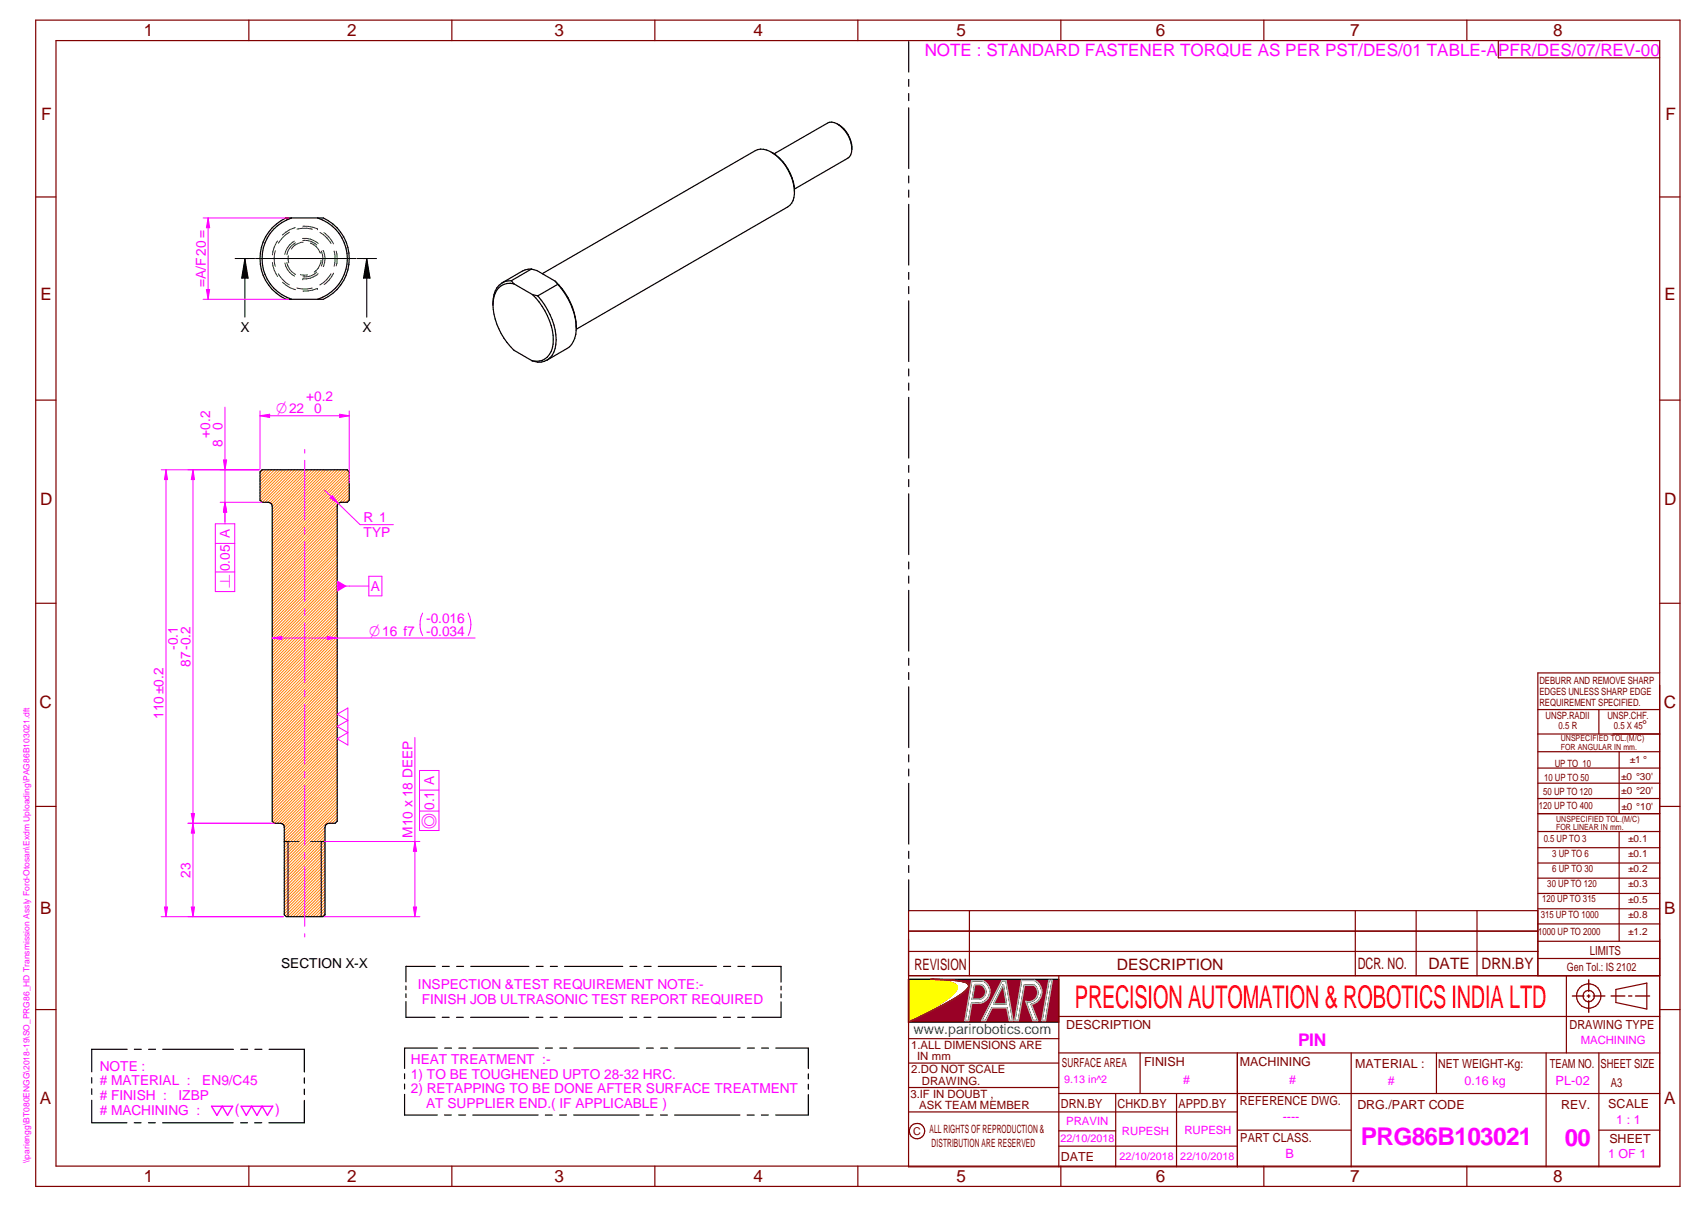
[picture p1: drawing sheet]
<svg xmlns="http://www.w3.org/2000/svg" width="420mm" height="297mm" viewBox="0 0 420 297" stroke-linecap="round" stroke-linejoin="round" font-family="sans-serif">
<path d="M239.3 241.4h2.8a2.91 2.91 0 0 1 1.7 2.9 2.91 2.91 0 0 1-2.2 2.5l-2.3 .1-.7 4.3h-1zM246.7 241.3h1.1l1.7 9.9h-.9l-.6-3.2h-3.7l-1.5 3.2h-1zM251.6 241.3h3.2a3.2 3.2 0 0 1 1.7 3.2 3.2 3.2 0 0 1-2.5 2.7l1.6 4h-1.2l-1.8-4.8a2.25 2.25 0 0 0 2.8-1.1 2.25 2.25 0 0 0-.8-2.9h-2.3l-1.5 8.8h-.9zM258.3 241.3h.9l-1.7 9.9h-.9z" fill="none" stroke="#991b1e" stroke-width=".34"/>
<path d="M240.1 242.3h1.4a1.85 1.85 0 0 1 1.2 2 1.85 1.85 0 0 1-1.7 1.6h-1.5z" fill-rule="evenodd" fill="#990026"/>
<path d="M240.1 242.3h1.4a1.85 1.85 0 0 1 1.2 2 1.85 1.85 0 0 1-1.7 1.6h-1.5z" fill="none" stroke="#991b1e" stroke-width=".34"/>
<path d="M247.1 242.4l.8 4.7h-3.2z" fill="#990026"/>
<path d="M247.1 242.4l.8 4.7h-3.2z" fill="none" stroke="#991b1e" stroke-width=".34"/>
<path d="M238.4 242.1l-.2-.1a28.1 28.1 0 0 0-8.9-1l5.2 .9a1.32 1.32 0 0 1 1.2 1 1.32 1.32 0 0 1-.6 1.4l-3.3 2.5-8 4.7 5.6-2.7 5.3-2.8a10.3 10.3 0 0 0 3.9-3.3l-.2-.6M239.3 241.4h2.8a2.91 2.91 0 0 1 1.7 2.9 2.91 2.91 0 0 1-2.2 2.5l-2.3 .1-.7 4.3h-1zM240.1 242.3h1.4a1.85 1.85 0 0 1 1.2 2 1.85 1.85 0 0 1-1.7 1.6h-1.5zM246.7 241.3h1.1l1.7 9.9h-.9l-.6-3.2h-3.7l-1.5 3.2h-1zM247.1 242.4l.8 4.7h-3.2zM251.6 241.3h3.2a3.2 3.2 0 0 1 1.7 3.2 3.2 3.2 0 0 1-2.5 2.7l1.6 4h-1.2l-1.8-4.8a2.25 2.25 0 0 0 2.8-1.1 2.25 2.25 0 0 0-.8-2.9h-2.3l-1.5 8.8h-.9zM258.3 241.3h.9l-1.7 9.9h-.9z" fill="none" stroke="#000" stroke-width=".34"/>
<circle cx="238.4" cy="242.1" r=".17" fill="#000"/>
<path d="M240.1 242.3h1.4a1.85 1.85 0 0 1 1.2 2 1.85 1.85 0 0 1-1.7 1.6h-1.5zM247.1 242.4l.8 4.7h-3.2z" fill="none" stroke="#c0c0c0" stroke-width=".34"/>
<path d="M223.8 241h5.5l4.1 .6a2.41 2.41 0 0 1 2.3 1.4v.1a7.3 7.3 0 0 1-3.4 3.4l-8.5 5z" fill-rule="evenodd" fill="#ff0"/>
<path d="M223.8 241h5.5l5.2 .9a1.23 1.23 0 0 1 1.1 1.6l-1.3 1.5-2.5 1.8-8 4.7z" fill="none" stroke="#f1eb1f" stroke-width=".34"/>
<path d="M229.3 241l3.6 .5 2 .5a1.06 1.06 0 0 1 .8 .8 1.06 1.06 0 0 1-.3 1l-.9 1.1-3.5 2.5-7.2 4.1" fill="none" stroke="#ff0" stroke-width=".34"/>
<path d="M223.8 241v10.5" fill="none" stroke="#000" stroke-width=".34"/>
<path d="M223.8 241v10.5" fill="none" stroke="#000" stroke-width=".3"/>
<path d="M229.3 241l7.2 .4 1.7 .5 .3 .3 .1 .5-1.1 1.4-2.4 1.6-5.6 3.1-5.7 2.7h37v-10.5zM239.3 241.4h2.8a2.91 2.91 0 0 1 1.7 2.9 2.91 2.91 0 0 1-2.2 2.5l-2.3 .1-.7 4.3h-1zM251.6 241.3h3.2a3.2 3.2 0 0 1 1.7 3.2 3.2 3.2 0 0 1-2.5 2.7l1.6 4h-1.2l-1.8-4.8a2.25 2.25 0 0 0 2.8-1.1 2.25 2.25 0 0 0-.8-2.9h-2.3l-1.5 8.8h-.9zM258.3 241.3h.9l-1.7 9.9h-.9zM246.7 241.3h1.1l1.7 9.9h-.9l-.6-3.2h-3.7l-1.5 3.2h-1z" fill-rule="evenodd" fill="#990026"/>
<path d="M223.8 241h37v10.5h-37" fill="none" stroke="#000" stroke-width=".3"/>
<path d="M229.3 241h1a24.8 24.8 0 0 1 7.9 1l.2 .1" fill="none" stroke="#991b1e" stroke-width=".34"/>
<circle cx="238.4" cy="242.1" r=".17" fill="#991b1e"/>
<path d="M223.8 251.5l6.1-2.9 6.1-3.4-4.9 2.7zM229.3 241l2.9 .1a15.2 15.2 0 0 1 6.1 .9l.3 .4M236.8 244.6l-.8 .6M237.5 244.1l-.7 .5M238.1 243.5l-.6 .6M238.5 242.1l.1 .4M238.6 242.4l-.4 1M238.6 242.7l-.3 .6-.8 .8" fill="none" stroke="#991b1e" stroke-width=".34"/>
<path d="M239.3 241.4h2.8a2.91 2.91 0 0 1 1.7 2.9 2.91 2.91 0 0 1-2.2 2.5l-2.3 .1-.7 4.3h-1zM246.7 241.3h1.1l1.7 9.9h-.9l-.6-3.2h-3.7l-1.5 3.2h-1zM251.6 241.3h3.2a3.2 3.2 0 0 1 1.7 3.2 3.2 3.2 0 0 1-2.5 2.7l1.6 4h-1.2l-1.8-4.8a2.25 2.25 0 0 0 2.8-1.1 2.25 2.25 0 0 0-.8-2.9h-2.3l-1.5 8.8h-.9zM258.3 241.3h.9l-1.7 9.9h-.9z" fill="none" stroke="#c0c0c0" stroke-width=".34"/>
<g fill="none" stroke="#800000" stroke-width=".3">
<path d="M8.8 5h405v287h-405zM61.3 5v5M111.3 5v5M161.3 5v5M211.3 5v5M261.3 5v5M311.3 5v5M361.3 5v5M369 10v4.2h39.8M8.8 48.5h5M408.8 48.5h5M8.8 98.5h5"/>
<path d="M408.8 98.5h5M8.8 148.5h5M408.8 148.5h5M378.7 174.6h30.1M393.8 174.6v6M408.8 165.6h-30.1v74.5M8.8 198.5h5M378.7 185h30.1M378.7 189h30.1M378.7 192.7h30.1M378.7 196.5h30.1M378.7 180.6h30.1"/>
<path d="M398.8 185v15.2M408.8 198.5h5M378.7 200.2h30.1M378.7 204.6h30.1M378.7 208.6h30.1M378.7 212.4h30.1M378.7 216.1h30.1M378.7 219.9h30.1M398.8 204.6v27M223.8 229.2h154.9M223.8 234.1h154.9M238.7 224.1v16"/>
<path d="M333.8 224.1v16M348.8 224.1v16M363.8 224.1v16M378.7 224.1h-154.9v63h185v-277.1h-395v277h395M378.7 223.6h30.1M378.7 227.4h30.1M378.7 231.6h30.1M378.7 235.9h30.1M8.8 248.5h5M223.8 255.6h37M223.8 240.1h185M260.8 240.1v47"/>
<path d="M260.8 250.1h148M260.8 259.1h148M280.8 259.1v10M304.7 259.1v28M332.8 259.1v28M353.8 259.1v10M380.8 259.1v28M385.8 240.1v19M393.8 259.1v28M398 243.5l7.6-1.6v6.4l-7.6-1.6zM408.8 248.5h5M223.8 273.6h80.9"/>
<path d="M223.8 267.6h37M223.8 261.6h37M260.8 278.3h14M260.8 269.1h148M274.8 269.1v18M289.8 269.1v18M304.7 278.1h28.1M393.8 278.1h15M61.3 287v5M111.3 287v5M161.3 287v5M211.3 287v5"/>
<path d="M260.8 282.1h43.9M261.3 287v5M311.3 287v5M361.3 287v5"/>
<circle cx="391.3" cy="245.1" r="2.99"/>
<circle cx="391.3" cy="245.1" r="1.39"/>
<circle cx="225.8" cy="278.3" r="1.9"/>
</g>
<path d="M387.3 245.1h2.8M390.9 245.1h.7M391.3 241.1v2.9M391.3 244.8v.7M391.3 246.3v2.8M392.4 245.1h2.9M396.8 245.1h3.4M401.1 245.1h.8M402.8 245.1h3.5" fill="none" stroke="#800000" stroke-width=".34"/>
<g fill="none" stroke="#000" stroke-width=".3">
<path d="M223.8 10.2v7.5M223.8 19.6v1.7M190 37.5a11.7 11.7 0 0 1 5.7 9.4M206.3 30.5l.3 .2M206.7 30.9a6.9 6.9 0 0 1 2.8 7.2l-.7 .8-13.1 7.6M209.8 36.7a6.7 6.7 0 0 0-5-6.6l-1 .2-13.1 7.5M223.8 23v1.8M223.8 26.5v15M67 56l2.2-1.7 1.2-.7h9.2a11 11 0 0 1 6.4 10 11 11 0 0 1-6.4 10.1h-9.2a11 11 0 0 1-3.4-17.7zM71.8 53.6a10.5 10.5 0 0 0-7.3 10 10.5 10.5 0 0 0 7.3 10.1M78.2 53.6a10.5 10.5 0 0 1 7.3 10 10.5 10.5 0 0 1-7.3 10.1M223.8 43.3v1.7"/>
<path d="M223.8 46.8v1.7M223.8 50.3v14.9M121.4 75.1a16.9 16.9 0 0 0 5.2 11.1l4.5 2.6M125.9 69.1a4.3 4.3 0 0 0-4.4 4.4l-.1 1.6M125.9 69.1l.7 .7M126.6 69.8a3.9 3.9 0 0 0-4.9 3.2l-.3 2.1M126.6 69.8l4.5 2.7M130.9 66.2l-1.6 .2-.7 .3-4.9 2.9M130.9 66.2l-5 2.9M130.9 66.2l1.3 .4 4.6 2.6M131.1 72.5a16.3 16.3 0 0 1 5.1 12.2 4.2 4.2 0 0 1-5.1 4.1M131.1 72.5l1.3 .3"/>
<path d="M132.4 72.8a16.4 16.4 0 0 1 4.5 11.9 4.2 4.2 0 0 1-5.8 4.1M133.6 67.4l52.4-30.3a4.6 4.6 0 0 1 5.2 1.2 12.3 12.3 0 0 1 4.3 10.3 3.3 3.3 0 0 1-1.5 2.3l-52.1 30.1M136.8 69.2a16.8 16.8 0 0 1 5 10M136.8 69.2l.6 .8M137.4 70a17.6 17.6 0 0 1 4.5 10.3M137.4 70l-5 2.8M223.8 67.1v1.6M223.8 70.5v1.8M223.8 74v15M141.9 80.2a5.9 5.9 0 0 1-2.3 5.6l-4.9 2.8M223.8 90.8v1.7M223.8 94.3v1.7"/>
<path d="M223.8 97.8v14.9M64 116.1l.5-.5h21l.5 .5v7l-.5 .5h-1.5a.94 .94 0 0 0-1 1v77.5l-.5 .5h-1.5a1.01 1.01 0 0 0-1 1v21.5l-.5 .5h-9l-.5-.5v-21.5a.94 .94 0 0 0-1-1h-1.5l-.5-.5v-77.5a1.01 1.01 0 0 0-1-1h-1.5l-.5-.5zM223.8 114.6v1.6M223.8 118v1.8M223.8 121.5v15M223.8 138.3v1.7M223.8 141.8v1.7M223.8 145.3v14.9M223.8 162v1.7M223.8 165.5v1.7M223.8 169v15M223.8 185.8v1.7"/>
<path d="M223.8 189.3v1.7M223.8 192.8v14.9M70 207.1h.9M79.1 207.1h.9M223.8 209.5v1.7M223.8 213v1.7M223.8 216.5v7.5M31.3 258.2h-8.7v5.6M33.1 258.2h1.7M36.6 258.2h1.7M40.1 258.2h17.4M59.3 258.2h1.7"/>
<path d="M62.8 258.2h1.7M66.3 258.2h8.7v5.6M22.6 270.8v5.5h8.7M22.6 265.2v1.3M22.6 268v1.3M33.1 276.3h1.6M36.6 276.3h1.7M40 276.3h17.4M59.3 276.3h1.6M62.7 276.3h1.8M75 270.8v5.5h-8.8M75 265.3v1.3"/>
<path d="M75 268v1.4"/>
</g>
<g fill="none" stroke="#008000" stroke-width=".25">
<path d="M68.4 59.3a7 7 0 0 0-1.3 3.4M71.3 57.1a7.6 7.6 0 0 0-2.7 2.8M72.5 59.4a4.8 4.8 0 0 0-2.4 3.2M72.7 56a7 7 0 0 0-3.2 1.8M72.8 59.8a4.1 4.1 0 0 0-2.2 2.9M73.1 56.4a7.4 7.4 0 0 1 3.9 0M74.5 58.7a5.1 5.1 0 0 1 3.8 1.2M74.6 59.2a4.3 4.3 0 0 1 3.4 1.1M74.6 55.7a8.3 8.3 0 0 1 3.6 .6M74.7 59.6a3.9 3.9 0 0 0-3 1.7M76.4 59.8a3.9 3.9 0 0 1 2.5 2.5M78.2 56.3h.1"/>
<path d="M78.8 57.2a7.7 7.7 0 0 1 2.7 2.7M79.8 57.2a7.6 7.6 0 0 1 2.4 2.8M67.1 64.6a7.5 7.5 0 0 0 1.3 3.4M67.8 61.7a6.3 6.3 0 0 0 0 3.8M68.6 67.4a7.1 7.1 0 0 0 2.6 2.7M69.6 69.5a6.5 6.5 0 0 0 3.2 1.8M70.2 64.7a4.5 4.5 0 0 0 2.3 3.2M70.6 64.6a4.1 4.1 0 0 0 2.2 2.9M71 62.9l-.1 1 .2 .8M73.1 70.9a7.1 7.1 0 0 0 3.8 0M74 67.6h1.7M74.6 68.6h.1"/>
<path d="M78 67a4.1 4.1 0 0 1-3.4 1.1M78.2 71h.1M78.2 71a8.3 8.3 0 0 1-3.6 .6M78.3 67.4a4.9 4.9 0 0 1-3.7 1.2M79.1 64.1a4.1 4.1 0 0 1-1.7 2.9M79.2 61.8a4.5 4.5 0 0 1 0 3.6M79.6 61.6a4.7 4.7 0 0 1 0 4M81.5 67.4a7.9 7.9 0 0 1-2.7 2.7M82.2 67.2a7.2 7.2 0 0 1-2.4 2.8M82.3 61.8a7.1 7.1 0 0 1 0 3.7M82.8 61.8a6.6 6.6 0 0 1 0 3.6M70.9 207.1h2.7"/>
<path d="M76.4 207.1h2.7"/>
</g>
<path d="M57.9 63.6h4.8M60.3 63.6v14.5M60.3 63.6l.8 4.9h-1.6zM62.9 63.6h24.8M87.9 63.6h4.8M90.3 63.6l.8 4.9h-1.6zM90.3 63.6v14.5M70.9 207.1v18.5M79.1 207.1v18.5" fill="none" stroke="#000" stroke-width=".25"/>
<path d="M60.3 63.6l.8 4.9h-1.6zM90.3 63.6l.8 4.9h-1.6z" fill="#000"/>
<g fill="none" stroke="#ff8000" stroke-width=".25">
<path d="M64.8 115.6l-.8 .8M65.5 115.6l-1.5 1.5M66.2 115.6l-2.2 2.2M66.9 115.6l-2.9 2.9M67.6 115.6l-3.6 3.6M68.4 115.6l-4.4 4.3M69 115.6l-5 5M69.8 115.6l-5.8 5.7M70.5 115.6l-6.5 6.4M71.2 115.6l-7.2 7.2M71.9 115.6l-7.7 7.7M72.6 115.6l-8 8"/>
<path d="M73.3 115.6l-8 8M74 115.6l-8 8M74.7 115.6l-8.2 8.2M75.4 115.6l-8.5 8.5M76.1 115.6l-9.1 9.1M76.8 115.6l-9.8 9.8M77.5 115.6l-10.5 10.5M78.2 115.6l-11.2 11.2M78.9 115.6l-11.9 11.9M79.7 115.6l-12.7 12.6M80.3 115.6l-13.3 13.3M81.1 115.6l-14.1 14.1"/>
<path d="M81.8 115.6l-14.8 14.7M82.5 115.6l-15.5 15.5M83.2 115.6l-16.2 16.2M83.9 115.6l-16.9 16.9M84.6 115.6l-17.6 17.6M85.3 115.6l-18.3 18.3M85.8 115.9l-18.8 18.7M86 116.3l-19 19M86 117l-19 19M86 117.7l-19 19M86 118.4l-19 19M86 119.1l-19 19"/>
<path d="M86 119.8l-19 19.1M83 125l-16 16M83 125.7l-16 16M83 126.4l-16 16M83 127.1l-16 16M83 127.8l-16 16M83 128.5l-16 16M83 129.2l-16 16M83 129.9l-16 16M83 130.6l-16 16M83 131.3l-16 16M83 132l-16 16"/>
<path d="M83 132.8l-16 16M83 133.4l-16 16M83 134.2l-16 16M83 134.9l-16 16M83 135.6l-16 16M83 136.3l-16 16M83 137l-16 16M83 137.7l-16 16M83 138.4l-16 16M83 139.1l-16 16M83 139.8l-16 16M83.2 124.1l-16.2 16.2"/>
<path d="M86 120.6l-19 18.9M86 121.2l-2.5 2.6M86 122l-1.6 1.6M86 122.7l-.9 .9M83 140.5l-16 16M83 141.2l-16 16M83 141.9l-16 16M83 142.6l-16 16M83 143.3l-16 16M83 144.1l-16 16M83 144.8l-16 15.9M83 145.5l-16 16"/>
<path d="M83 146.2l-16 16M83 146.9l-16 16M83 147.6l-16 16M83 148.3l-16 16M83 149l-16 16M83 149.7l-16 16M83 150.4l-16 16M83 151.1l-16 16M83 151.8l-16 16.1M83 152.5l-16 16M83 153.2l-16 16M83 154l-16 16"/>
<path d="M83 154.6l-16 16M83 155.4l-16 16M83 156.1l-16 16M83 156.8l-16 16M83 157.5l-16 16M83 158.2l-16 16M83 158.9l-16 16M83 159.6l-16 16M83 160.3l-16 16M83 161l-16 16M83 161.7l-16 16M83 162.4l-16 16"/>
<path d="M83 163.2l-16 16M83 163.9l-16 15.9M83 164.5l-16 16.1M83 165.3l-16 16M83 166l-16 16M83 166.7l-16 16M83 167.4l-16 16M83 168.1l-16 16M83 168.8l-16 16M83 169.5l-16 16M83 170.2l-16 16M83 170.9l-16 16"/>
<path d="M83 171.6l-16 16M83 172.3l-16 16M83 173.1l-16 16M83 173.7l-16 16M83 174.5l-16 16M83 175.2l-16 16M83 175.9l-16 16M83 176.6l-16 16M83 177.3l-16 16M83 178l-16 16M83 178.7l-16 16M83 179.4l-16 16"/>
<path d="M83 180.1l-16 16M83 180.8l-16 16M83 181.5l-16 16M83 182.2l-16 16M83 182.9l-16 16M83 183.6l-16 16M83 184.4l-16 16M83 185.1l-16 16M83 185.8l-16 16M83 186.5l-15.8 15.8M83 187.2l-15.4 15.4M83 187.9l-14.7 14.7"/>
<path d="M83 188.6l-14 14M83 189.3l-13.5 13.5M83 190l-13.1 13.2M83 190.7l-13 13M83 191.4l-13 13M83 192.2l-13 12.9M83 192.8l-13 13M83 193.5l-13 13M83 194.3l-13 13M83 194.9l-13 13.1M83 195.7l-13 13M83 196.4l-13 13"/>
<path d="M83 197.1l-13 13M83 197.8l-13 13M83 198.5l-13 13M83 199.2l-13 13M83 199.9l-13 13M80 203.6l-10 10M80 204.3l-10 10M80 205l-10 10.1M80 205.7l-10 10M80 206.5l-10 10M80 207.1l-10 10.1M80 207.9l-10 9.9"/>
<path d="M80 208.6l-10 10M80 209.3l-10 10M80 210l-10 10M80 210.7l-10 10M80 211.4l-10 10M80 212.1l-10 10M80 212.8l-10 10M80 213.5l-10 10M80 214.2l-10 10M80 214.9l-10 10M80 215.6l-9.7 9.8M80 216.4l-9.2 9.2"/>
<path d="M80 217l-8.5 8.6M80 217.8l-7.8 7.8M80 218.5l-7.1 7.1M80 219.2l-6.4 6.4M80 219.9l-5.7 5.7M83 200.6l-1.9 2M83 201.3l-1.3 1.3M83 202l-.5 .6M80 220.6l-5 5M80 221.3l-4.3 4.3M80 222l-3.6 3.6M80 222.7l-2.9 2.9"/>
<path d="M80 223.4l-2.2 2.2M80 224.1l-1.4 1.5M80 224.8l-.8 .8"/>
</g>
<g fill="none" stroke="#f0f" stroke-width=".25">
<path d="M50 53.6h21.1M50 73.7h21.1M50.8 71.2h.8l-.3 2.5zM75 110.6v.9M75 113.3v14.7M75 129.8v1.7M75 133.3v14.7M75 149.8v1.7M75 153.3v14.7M75 169.8v1.7M75 173.3v14.7M75 189.8v1.7"/>
<path d="M75 193.3v14.7M75 209.8v1.7M75 213.3v14.7M75 229.8v.8"/>
</g>
<path d="M50.8 71.2h.8l-.3 2.5z" fill="#f0f"/>
<path d="M51.3 53.6l.3 2.4h-.8z" fill="none" stroke="#f0f" stroke-width=".25"/>
<path d="M51.3 53.6l.3 2.4h-.8z" fill="#f0f"/>
<path d="M51.3 53.6v20.1M64 101.1v14.3M64 102.3l2.4-.4v.8zM86 101.1v17.8" fill="none" stroke="#f0f" stroke-width=".25"/>
<path d="M64 102.3l2.4-.4v.8z" fill="#f0f"/>
<path d="M83.6 101.9l2.4 .4-2.4 .4z" fill="none" stroke="#f0f" stroke-width=".25"/>
<path d="M83.6 101.9l2.4 .4-2.4 .4z" fill="#f0f"/>
<path d="M54.2 115.6h9.6M55 113.2h.8l-.4 2.4zM64 102.3h22M54.2 123.6h10.3" fill="none" stroke="#f0f" stroke-width=".25"/>
<path d="M55 113.2h.8l-.4 2.4z" fill="#f0f"/>
<path d="M55.4 123.6l.4 2.4h-.8z" fill="none" stroke="#f0f" stroke-width=".25"/>
<path d="M55.4 123.6l.4 2.4h-.8z" fill="#f0f"/>
<path d="M46.3 115.6h17.5M47.5 115.6l.4 2.4h-.8zM55.4 100.2v28.2M46.3 202.6h20.5" fill="none" stroke="#f0f" stroke-width=".25"/>
<path d="M47.5 115.6l.4 2.4h-.8z" fill="#f0f"/>
<path d="M47.1 200.2h.8l-.4 2.4z" fill="none" stroke="#f0f" stroke-width=".25"/>
<path d="M47.1 200.2h.8l-.4 2.4z" fill="#f0f"/>
<path d="M47.5 115.6v87M46.3 202.6h21.3M47.5 202.6l.4 2.4h-.8zM46.3 225.6h23.5" fill="none" stroke="#f0f" stroke-width=".25"/>
<path d="M47.5 202.6l.4 2.4h-.8z" fill="#f0f"/>
<path d="M47.1 223.2h.8l-.4 2.4z" fill="none" stroke="#f0f" stroke-width=".25"/>
<path d="M47.1 223.2h.8l-.4 2.4z" fill="#f0f"/>
<path d="M47.5 202.6v23M79.8 207.1h23.6M79.8 225.6h23.6M101.8 223.2h.8l-.4 2.4z" fill="none" stroke="#f0f" stroke-width=".25"/>
<path d="M101.8 223.2h.8l-.4 2.4z" fill="#f0f"/>
<path d="M102.2 207.1l.4 2.4h-.8z" fill="none" stroke="#f0f" stroke-width=".25"/>
<path d="M102.2 207.1l.4 2.4h-.8z" fill="#f0f"/>
<path d="M80.6 156.6l2.4 .4-2.4 .4zM104.1 150.9a6.4 6.4 0 0 0 0 5.5M115.3 150.9a6 6 0 0 1 0 5.5M102.2 181.5v44.1" fill="none" stroke="#f0f" stroke-width=".25"/>
<path d="M80.6 156.6l2.4 .4-2.4 .4z" fill="#f0f"/>
<path d="M67 157l2.4-.4v.8z" fill="none" stroke="#f0f" stroke-width=".25"/>
<path d="M67 157l2.4-.4v.8z" fill="#f0f"/>
<path d="M79.9 120.6l8.8 8.5h8.2M81.9 122l1.4 1.9-2-1.3zM67 157h50" fill="none" stroke="#f0f" stroke-width=".25"/>
<path d="M81.9 122l1.4 1.9-2-1.3z" fill="#f0f"/>
<path d="M39.7 115.6h24.1M40.9 115.6l.4 2.4h-.8zM83 175.8l2.7-1.6v9.1l-2.7-1.5 2.7-1.5-2.7-1.5 2.7-1.5zM103.3 199.6h4.8M103.3 194.4h4.8M103.3 189.6h4.8v14.8h-4.8zM39.7 225.6h30.1" fill="none" stroke="#f0f" stroke-width=".25"/>
<path d="M40.9 115.6l.4 2.4h-.8z" fill="#f0f"/>
<path d="M40.5 223.2h.8l-.4 2.4z" fill="none" stroke="#f0f" stroke-width=".25"/>
<path d="M40.5 223.2h.8l-.4 2.4z" fill="#f0f"/>
<path d="M40.9 115.6v110M55.4 123.6v5.3" fill="none" stroke="#f0f" stroke-width=".25"/>
<path d="M55.4 123.6l.4 2.4h-.8z" fill="#f0f"/>
<path d="M53 133.7h4.8M53 128.9h4.8v16.7h-4.8zM55.4 123.6l.4 2.4h-.8zM53 140.8h4.8M83 144.2h3.1" fill="none" stroke="#f0f" stroke-width=".25"/>
<path d="M83 142.8l2.4 1.4-2.4 1.4z" fill="#f0f"/>
<path d="M86.1 144.2h4.7M90.8 141.8h3.3v4.8h-3.3z" fill="none" stroke="#f0f" stroke-width=".25"/>
<path d="M52.1 272.2h5.2l-1.3 2.3-1.3-2.3-1.3 2.3zM59.4 272.2h7.8l-1.3 2.3-1.4-2.3-1.2 2.3-1.3-2.3-1.3 2.3z" fill="none" stroke="#f0f" stroke-width=".34"/>
<g fill="none" stroke="#000" stroke-width=".3">
<path d="M107.2 237.8h-7.2v3.8M109 237.8h1.6M112.5 237.8h1.7M115.9 237.8h14.3M132.1 237.8h1.7M135.5 237.8h1.8M139.1 237.8h14.3M155.1 237.8h1.7M158.7 237.8h1.6M162.1 237.8h14.3M178.2 237.8h1.7M181.7 237.8h1.7"/>
<path d="M185.2 237.8h7.2v3.9M100 246.5v3.9h7.1M100 242.7v.9M100 244.6v.9M107.7 257.9h-8.1v5M108.9 250.4h1.7M109.5 257.9h1.7M112.4 250.4h1.7M113 257.9h1.7M115.9 250.4h14.3M116.5 257.9h16.1M132 250.4h1.7"/>
<path d="M134.4 257.9h1.6M135.5 250.4h1.7M137.9 257.9h1.7M139 250.4h14.3M141.3 257.9h16.1M155.1 250.4h1.7M158.6 250.4h1.7M159.2 257.9h1.7M162.1 250.4h14.3M162.7 257.9h1.7M166.2 257.9h16.1M178.2 250.4h1.7"/>
<path d="M181.7 250.4h1.7M184.1 257.9h1.7M187.6 257.9h1.7M191.1 257.9h8v5.1M192.4 246.5v3.9h-7.2M192.4 242.7v.9M192.4 244.6v.9M99.6 264.2v1.3M99.6 266.8v1.2M99.6 269.3v5.1h8.1M109.5 274.4h1.7M113 274.4h1.7"/>
<path d="M116.4 274.4h16.1M134.3 274.4h1.7M137.8 274.4h1.7M141.3 274.4h16.1M159.2 274.4h1.7M162.7 274.4h1.7M166.1 274.4h16.1M184 274.4h1.7M187.5 274.4h1.7M199.1 269.4v5h-8.1M199.1 264.3v1.2M199.1 266.8v1.3"/>
</g>
<text font-size="7.7" fill="#f00" x="264.7" y="248.1">PRECISION AUTOMATION &amp; ROBOTICS INDIA LTD</text>
<text font-size="6" fill="#f0f" x="335.2" y="281.7">PRG86B103021</text>
<text font-size="5.9" fill="#f0f" x="385.4" y="282.1">00</text>
<text font-size="4.3" fill="#f0f" x="319.7" y="257.4">PIN</text>
<g font-size="4.2" fill="#800000">
<text x="35.4" y="9">1</text>
<text x="85.5" y="8.9">2</text>
<text x="136.6" y="9">3</text>
<text x="185.6" y="9">4</text>
<text x="235.6" y="9">5</text>
<text x="284.6" y="8.8">6</text>
<text x="332.6" y="9">7</text>
<text x="382.6" y="9">8</text>
<text x="10.1" y="29.6">F</text>
<text x="410.2" y="29.6">F</text>
<text x="9.9" y="73.9">E</text>
<text x="409.9" y="73.9">E</text>
<text x="9.9" y="124.2">D</text>
<text x="409.9" y="124.2">D</text>
<text x="9.7" y="174.3">C</text>
<text x="409.7" y="174.3">C</text>
<text x="9.9" y="225">B</text>
<text x="409.8" y="225">B</text>
<text x="9.8" y="271.7">A</text>
<text x="409.8" y="271.7">A</text>
<text x="35.4" y="291">1</text>
<text x="85.5" y="290.9">2</text>
<text x="136.6" y="291">3</text>
<text x="185.6" y="291">4</text>
<text x="235.6" y="291">5</text>
<text x="284.6" y="290.8">6</text>
<text x="332.6" y="291">7</text>
<text x="382.6" y="291">8</text>
</g>
<g font-size="4.2" fill="#f0f">
<text x="227.7" y="13.8">NOTE : STANDARD FASTENER TORQUE AS PER PST/DES/01 TABLE-A</text>
<text x="369" y="13.7">PFR/DES/07/REV-00</text>
</g>
<g font-size="3.9" fill="#800000">
<text x="225.2" y="238.8">REVISION</text>
<text x="275.1" y="238.8">DESCRIPTION</text>
<text x="334.4" y="238.6">DCR. NO.</text>
<text x="351.8" y="238.6">DATE</text>
<text x="364.9" y="238.5">DRN.BY</text>
</g>
<g font-size="3.7" fill="#f0f">
<text x="68" y="101.7">O22</text>
<text x="56.6" y="144.8" transform="rotate(-90 56.6 144.8)">n</text>
<text x="90.9" y="156.4">O16 f7</text>
<text x="106.9" y="204" transform="rotate(-90 106.9 204)">a</text>
</g>
<text font-size="3.5" fill="#00f" x="224.9" y="254.5">www.parirobotics.com</text>
<g font-size="3.5" fill="#f0f">
<text x="57.9" y="274.2">(</text>
<text x="67.8" y="274.2">)</text>
</g>
<g font-size="3.4" fill="#f0f">
<text x="50.7" y="70.5" transform="rotate(-90 50.7 70.5)">=A/F20=</text>
<text x="75.4" y="98.6">+0.2</text>
<text x="77.4" y="101.7">0</text>
<text x="51.7" y="107.7" transform="rotate(-90 51.7 107.7)">+0.2</text>
<text x="54.8" y="105.7" transform="rotate(-90 54.8 105.7)">0</text>
<text x="54.8" y="110" transform="rotate(-90 54.8 110)">8</text>
<text x="89.5" y="128.5">R 1</text>
<text x="89.5" y="132.1">TYP</text>
<text x="56.6" y="140.5" transform="rotate(-90 56.6 140.5)">0.05 A</text>
<text x="91.3" y="145.4">A</text>
<text x="104.9" y="153.3">-0.016</text>
<text x="43.8" y="159.9" transform="rotate(-90 43.8 159.9)">-0.1</text>
<text x="104.9" y="156.4">-0.034</text>
<text x="46.9" y="164.1" transform="rotate(-90 46.9 164.1)">87-0.2</text>
<text x="40.3" y="176.9" transform="rotate(-90 40.3 176.9)">110±0.2</text>
<text x="106.9" y="199.3" transform="rotate(-90 106.9 199.3)">0.1 A</text>
<text x="101.6" y="206.2" transform="rotate(-90 101.6 206.2)">M10 x 18 DEEP</text>
<text x="46.9" y="216" transform="rotate(-90 46.9 216)">23</text>
<text x="102.9" y="243.5">INSPECTION &amp;TEST REQUIREMENT NOTE:-</text>
<text x="103.9" y="247.1">FINISH JOB ULTRASONIC TEST REPORT REQUIRED</text>
<text x="24.6" y="263.5">NOTE :</text>
<text x="101.2" y="261.8">HEAT TREATMENT :-</text>
<text x="24.6" y="267.1"># MATERIAL :</text>
<text x="49.8" y="267.1">EN9/C45</text>
<text x="101.2" y="265.5">1) TO BE TOUGHENED UPTO 28-32 HRC.</text>
<text x="101.2" y="269.1">2) RETAPPING TO BE DONE AFTER SURFACE TREATMENT</text>
<text x="24.6" y="270.7"># FINISH :</text>
<text x="24.6" y="274.3"># MACHINING :</text>
<text x="44" y="270.7">IZBP</text>
<text x="104.9" y="272.7">AT SUPPLIER END.( IF APPLICABLE )</text>
</g>
<g font-size="3.4">
<text x="59.3" y="81.7">X</text>
<text x="89.3" y="81.7">X</text>
<text x="69.2" y="238.2">SECTION X-X</text>
</g>
<g font-size="3.1" fill="#800000">
<text x="404.4" y="179.5">°</text>
<text x="391.5" y="235.1">LIMITS</text>
<text x="262.6" y="253.2">DESCRIPTION</text>
<text x="386.5" y="253.2">DRAWING TYPE</text>
<text x="261.5" y="262.5">SURFACE AREA</text>
<text x="281.8" y="262.4">FINISH</text>
<text x="305.4" y="262.4">MACHINING</text>
<text x="333.8" y="262.9">MATERIAL :</text>
<text x="354.2" y="262.9">NET WEIGHT-Kg:</text>
<text x="381.7" y="262.7">TEAM NO.</text>
<text x="394.2" y="262.7">SHEET SIZE</text>
<text x="396.7" y="267.5">A3</text>
<text x="261.3" y="272.8">DRN.BY</text>
<text x="275.2" y="272.7">CHKD.BY</text>
<text x="290.3" y="272.8">APPD.BY</text>
<text x="305.4" y="271.9">REFERENCE DWG.</text>
<text x="334.3" y="272.9">DRG./PART CODE</text>
<text x="384.5" y="272.8">REV.</text>
<text x="396.1" y="272.7">SCALE</text>
<text x="305.5" y="281">PART CLASS.</text>
<text x="396.4" y="281.2">SHEET</text>
<text x="261.3" y="285.8">DATE</text>
</g>
<g font-size="3.1" fill="#f0f">
<text x="291.4" y="266.8">#</text>
<text x="317.5" y="266.9">#</text>
<text x="341.8" y="267.1">#</text>
<text x="360.7" y="267">0.16 kg</text>
<text x="383.1" y="267.1">PL-02</text>
<text x="315.9" y="275.9">----</text>
<text x="398" y="276.5">1 : 1</text>
<text x="316.6" y="284.9">B</text>
<text x="396.1" y="284.9">1 OF 1</text>
</g>
<g font-size="2.8" fill="#800000">
<text x="385.9" y="238.9">Gen Tol.: IS 2102</text>
<text x="224.4" y="258.1">1.ALL DIMENSIONS ARE</text>
<text x="225.9" y="260.9">IN mm</text>
<text x="224.4" y="264.2">2.DO NOT SCALE</text>
<text x="227.1" y="267">DRAWING.</text>
<text x="224.2" y="270.2">3.IF IN DOUBT ,</text>
<text x="226.4" y="273">ASK TEAM MEMBER</text>
<text x="228.9" y="278.8">ALL RIGHTS OF REPRODUCTION &amp;</text>
<text x="229.4" y="282.3">DISTRIBUTION ARE RESERVED</text>
</g>
<g font-size="2.8" fill="#f0f">
<text x="389.3" y="257">MACHINING</text>
<text x="262.6" y="276.8">PRAVIN</text>
<text x="276.3" y="279.2">RUPESH</text>
<text x="291.7" y="279.1">RUPESH</text>
</g>
<g font-size="2.7" fill="#f0f">
<text x="262.1" y="266.5">9.13 in^2</text>
<text x="261.1" y="281">22/10/2018</text>
<text x="275.7" y="285.5">22/10/2018</text>
<text x="290.7" y="285.5">22/10/2018</text>
</g>
<text font-size="2.7" fill="#800000" x="224.9" y="279.4">C</text>
<g font-size="2.5" fill="#800000">
<text x="379.1" y="168.2">DEBURR AND REMOVE SHARP</text>
<text x="379.1" y="171">EDGES UNLESS SHARP EDGE</text>
<text x="379.1" y="173.7">REQUIREMENT SPECIFIED.</text>
<text x="380.7" y="177">UNSP.RADII</text>
<text x="383.9" y="179.5">0.5 R</text>
<text x="395.9" y="177">UNSP.CHF.</text>
<text x="397.5" y="179.4">0.5 X 45</text>
<text x="382.9" y="188.7">UP TO 10</text>
<text x="401.4" y="187.9">±1 °</text>
<text x="380.1" y="195.6">50 UP TO 120</text>
<text x="380.3" y="192.2">10 UP TO 50</text>
<text x="399.3" y="192.1">±0 °30'</text>
<text x="399.3" y="195.4">±0 °20'</text>
<text x="379" y="199.1">120 UP TO 400</text>
<text x="399.3" y="199.3">±0 °10'</text>
<text x="380.2" y="207.1">0.5 UP TO 3</text>
<text x="401" y="207.2">±0.1</text>
<text x="382.3" y="210.9">3 UP TO 6</text>
<text x="382.3" y="214.6">6 UP TO 30</text>
<text x="401" y="210.9">±0.1</text>
<text x="401" y="214.7">±0.2</text>
<text x="381.1" y="218.4">30 UP TO 120</text>
<text x="401" y="218.4">±0.3</text>
<text x="379.5" y="225.8">315 UP TO 1000</text>
<text x="379.8" y="222.1">120 UP TO 315</text>
<text x="401" y="222.2">±0.5</text>
<text x="401" y="225.9">±0.8</text>
<text x="378.8" y="230.1">1000 UP TO 2000</text>
<text x="401" y="230.2">±1.2</text>
</g>
<g font-size="2.1" fill="#800000">
<text x="384.4" y="182.5">UNSPECIFIED TOL.(M/C)</text>
<text x="384.4" y="184.5">FOR ANGULAR IN mm.</text>
<text x="383.2" y="202.2">UNSPECIFIED TOL.(M/C)</text>
<text x="383.2" y="204.3">FOR LINEAR IN mm.</text>
</g>
<text font-size="2.1" fill="#f0f" x="7.2" y="286.3" transform="rotate(-90 7.2 286.3)">\\pariengg\BT080ENGG\2018-19\SO_PRG86_HD Transmission Assly Ford-Otosan\Exdm Uploading\PAG86B103021.dft</text>
</svg>
